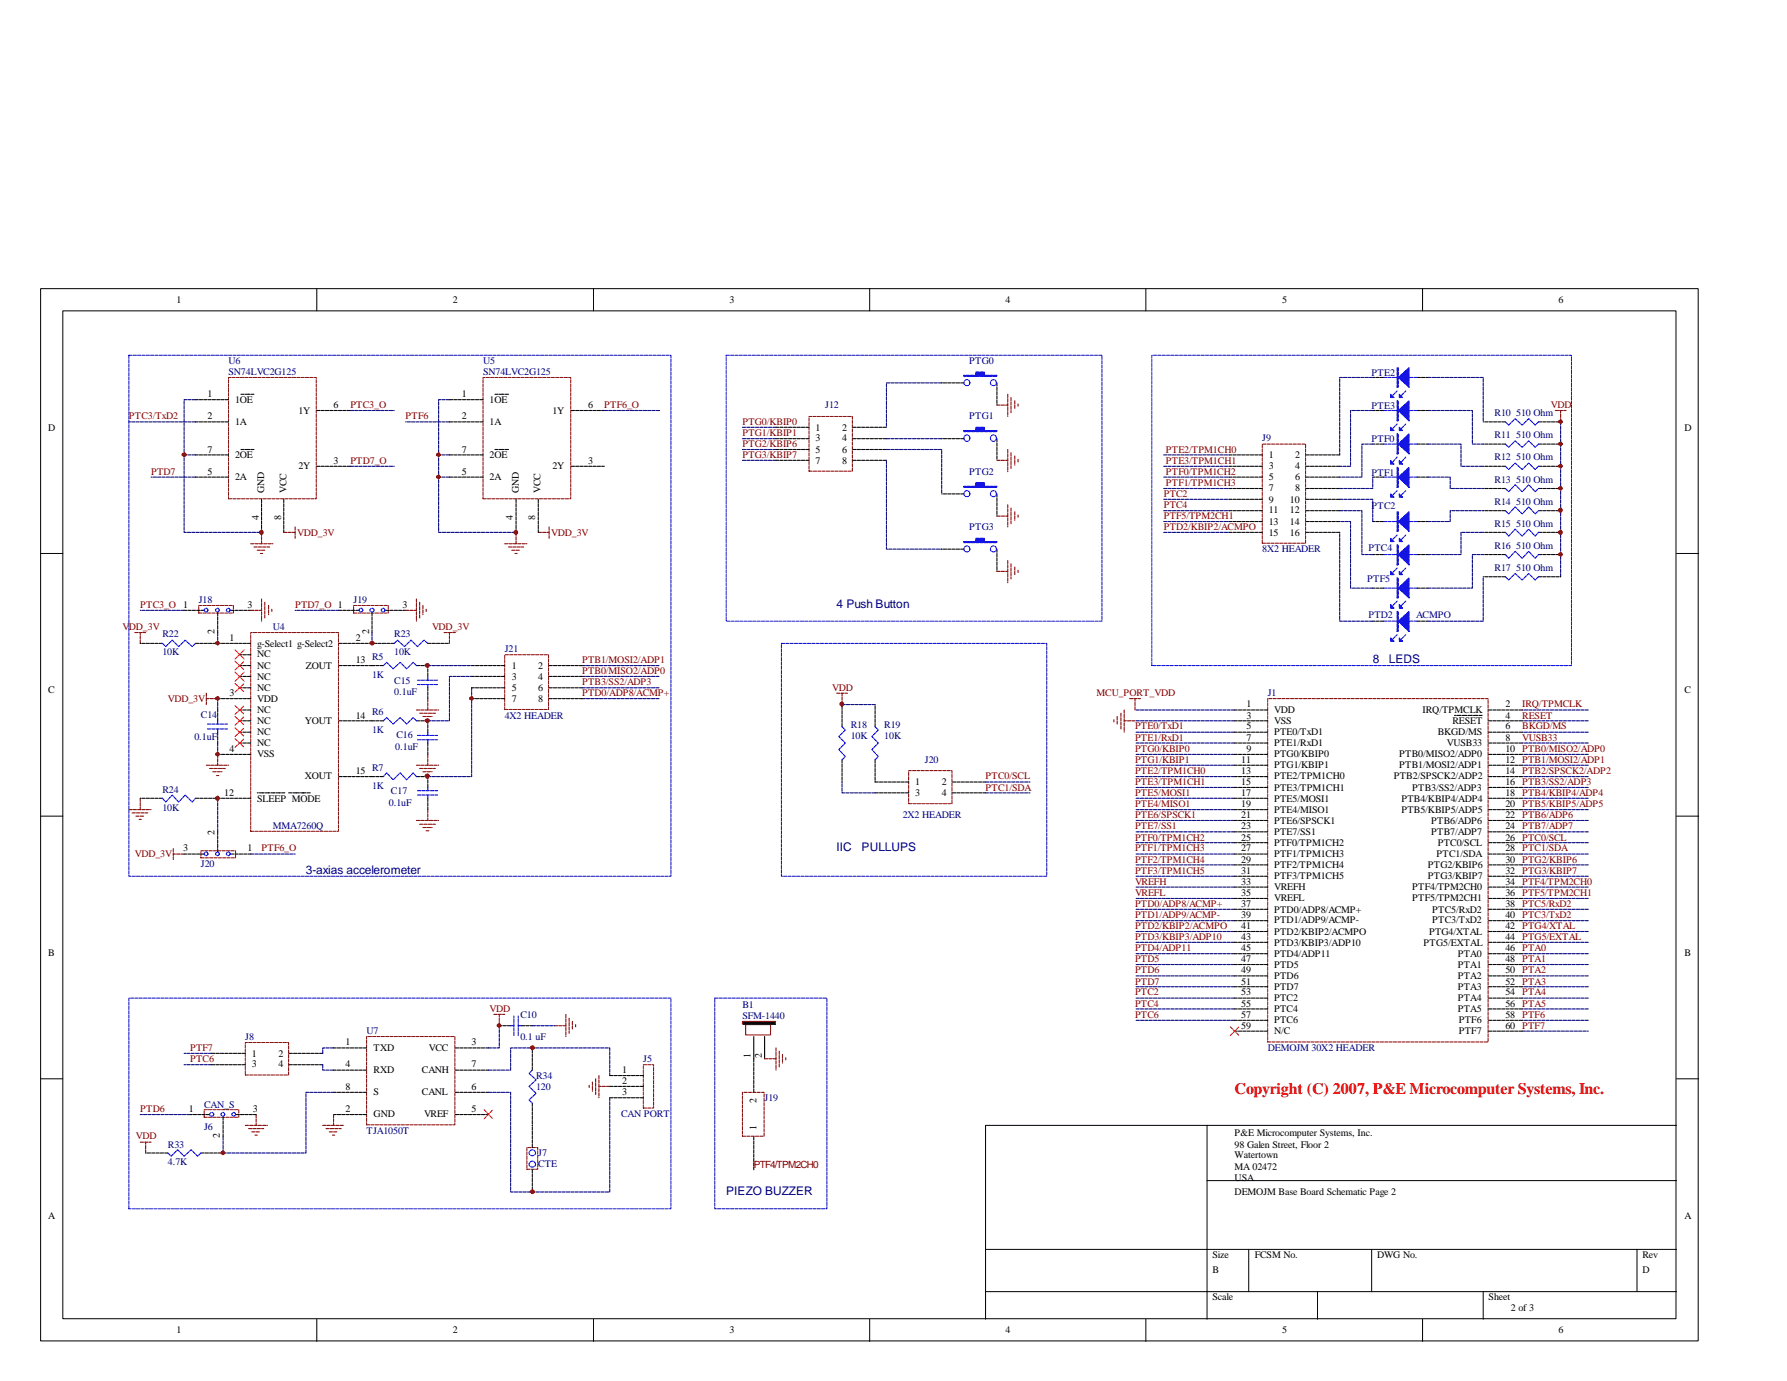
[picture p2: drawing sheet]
<svg xmlns="http://www.w3.org/2000/svg" width="279mm" height="216mm" viewBox="0 0 279 216" stroke-linecap="round" stroke-linejoin="round" font-family="sans-serif">
<g fill="none" stroke="#000" stroke-width=".16">
<path d="M6.3 45.1h259.2v164.5h-259.2zM9.8 48.6h252.2v157.6h-252.2zM49.5 45.1v3.5M92.8 45.1v3.5M136 45.1v3.5M179.2 45.1v3.5M222.4 45.1v3.5M6.3 86.5h3.5M262.1 86.5h3.5M6.3 127.6h3.5M262.1 127.6h3.5M6.3 168.7h3.5"/>
<path d="M188.7 175.9v30.3M262.1 168.7h3.5M262.1 175.9h-108v30.3M154.1 195.3h108M188.7 184.6h73.4M195.2 195.3v6.6M214.5 195.3v6.6M255.9 195.3v6.6M49.5 206.2v3.5M92.8 206.2v3.5M136 206.2v3.5M154.1 201.9h108"/>
<path d="M179.2 206.2v3.5M206 201.9v4.3M222.4 206.2v3.5M231.9 201.9v4.3"/>
</g>
<path d="M116.7 160.3h3.8v1.5h-3.8z" fill="#fff"/>
<path d="M116.1 159.7h5.1v.4h-5.1zM116.6 160.2h3.9v1.6h-3.9z" fill="none" stroke="#800000" stroke-width=".16"/>
<path d="M116.2 159.9h5" fill="none" stroke="#000" stroke-width=".34"/>
<path d="M117.9 162.1v3.4M119.5 162.1v3.4" fill="none" stroke="#000" stroke-width=".17"/>
<path d="M122.2 100.6h41.5v36.4h-41.5v-36.4M111.8 156h17.5v33h-17.5v-33" fill="none" stroke="#0000bf" stroke-width=".16" stroke-dasharray=".5 .2"/>
<g fill="none" stroke="#800000" stroke-width=".17" stroke-dasharray=".5 .2">
<path d="M243.2 64.2h1.7M244 66v-1.8M130.8 108.4h1.7M131.7 110.2v-1.8M174.2 112.5v.4M174.7 112v1.4M175.3 111.5v2.5M175.8 111v3.5M176.6 109.2h1.7M177.5 111v-1.8M177.5 112.7h-1.7M119.5 165.5h1.8"/>
<path d="M121.3 163.8v3.5M121.8 164.3v2.5M122.3 164.8v1.4M122.9 165.4v.3"/>
</g>
<path d="M197.4 69.4h6.7v15.5h-6.7zM198.2 109.2h34.5v53.7h-34.5zM142.1 120.5h6.7v5.1h-6.7zM116.1 170.8h3.4v6.8h-3.4z" fill="none" stroke="#800000" stroke-width=".16" stroke-dasharray=".5 .2"/>
<g fill="none" stroke="#000" stroke-width=".17" stroke-dasharray=".5 .2">
<path d="M216.3 59h-1.7M221.6 59h1.7M197.4 72.9h-5.2M197.4 71.1h-5.2M197.4 76.4h-5.2M197.4 74.6h-5.2M197.4 79.8h-5.2M197.4 78.1h-5.2M204.2 71.1h5.3M204.2 72.9h5.3M204.2 74.6h5.3M204.2 76.4h5.3"/>
<path d="M204.2 78.1h5.3M204.2 79.8h5.3M216.3 64.2h-1.7M216.3 69.4h-1.7M216.3 74.6h-1.7M221.6 64.2h1.7M221.6 69.4h1.7M221.6 74.6h1.7M235.4 66h-3.5M235.4 69.4h-3.5M235.4 72.9h-3.5M235.4 76.4h-3.5"/>
<path d="M235.4 79.8h-3.5M240.5 66h3.5M240.5 69.4h3.5M240.5 72.9h3.5M240.5 76.4h3.5M240.5 79.8h3.5M197.4 83.2h-5.2M197.4 81.5h-5.2M204.2 81.5h5.3M204.2 83.2h5.3M216.3 81.5h-1.7M216.3 86.7h-1.7"/>
<path d="M216.3 91.9h-1.7M216.3 97.1h-1.7M221.6 81.5h1.7M221.6 86.7h1.7M221.6 91.9h1.7M221.6 97.1h1.7M235.4 83.2h-3.5M235.4 86.7h-3.5M235.4 90.2h-3.5M240.5 83.2h3.5M240.5 86.7h3.5M240.5 90.2h3.5"/>
<path d="M131.7 113.6v-3.4M131.7 118.8v3.5M136.8 113.6v-3.4M136.8 118.8v3.5M198.2 111h-5.2M198.2 112.7h-5.2M198.2 114.5h-5.2M198.2 116.2h-5.2M198.2 117.9h-5.2M198.2 119.6h-5.2M228.3 111.8h-.9M229.1 111.8h-.8"/>
<path d="M230 111.8h-.9M230.9 111.8h-.9M231.7 111.8h-.8M232.7 111h5.3M232.7 112.7h5.3M232.7 114.5h5.3M232.7 116.2h5.3M232.7 117.9h5.3M232.7 119.6h5.3M142.1 124h-5.3M142.1 122.3h-5.3M148.9 122.3h5.2"/>
<path d="M148.9 124h5.2M198.2 121.4h-5.2M198.2 123.1h-5.2M198.2 124.8h-5.2M198.2 126.6h-5.2M198.2 128.3h-5.2M198.2 130h-5.2M198.2 131.7h-5.2M198.2 133.5h-5.2M198.2 135.2h-5.2M198.2 137h-5.2M198.2 138.7h-5.2"/>
<path d="M232.7 121.4h5.3M232.7 123.1h5.3M232.7 124.8h5.3M232.7 126.6h5.3M232.7 128.3h5.3M232.7 130h5.3M232.7 131.7h5.3M232.7 133.5h5.3M232.7 135.2h5.3M232.7 137h5.3M232.7 138.7h5.3M198.2 140.5h-5.2"/>
<path d="M198.2 142.2h-5.2M198.2 143.9h-5.2M198.2 145.6h-5.2M198.2 147.3h-5.2M198.2 149.1h-5.2M198.2 150.8h-5.2M198.2 152.6h-5.2M198.2 154.3h-5.2M198.2 156h-5.2M198.2 157.7h-5.2M198.2 159.5h-5.2M232.7 140.5h5.3"/>
<path d="M232.7 142.2h5.3M232.7 143.9h5.3M232.7 145.6h5.3M232.7 147.3h5.3M232.7 149.1h5.3M232.7 150.8h5.3M232.7 152.6h5.3M232.7 154.3h5.3M232.7 156h5.3M232.7 157.7h5.3M232.7 159.5h5.3M117.9 170.8v-5.3"/>
<path d="M117.9 177.7v5.2M198.2 161.2h-5.2M232.7 161.2h5.3"/>
</g>
<g fill="none" stroke="#00f" stroke-width=".17" stroke-dasharray=".5 .2">
<path d="M221.6 59h-5.3M217.8 61.8l.6-.7M217.8 67l.6-.7M217.8 72.2l.6-.7M217.8 77.4l.6-.7M219.1 61.8l.7-.7M219.1 67l.7-.7M219.1 72.2l.7-.7M219.1 77.4l.7-.7M221.6 64.2h-5.3M221.6 69.4h-5.3M221.6 74.6h-5.3"/>
<path d="M235.4 66l.5 .5 1-1.1 1.1 1.1 1-1.1 1 1.1 .5-.5M235.4 69.4l.5 .5 1-1 1.1 1 1-1 1 1 .5-.5M235.4 72.9l.5 .5 1-1 1.1 1 1-1 1 1 .5-.5M235.4 76.4l.5 .5 1-1.1 1.1 1.1 1-1.1 1 1.1 .5-.5M235.4 79.8l.5 .5 1-1.1 1.1 1.1 1-1.1 1 1.1 .5-.5M217.8 84.3l.6-.6M217.8 89.5l.6-.7M217.8 94.7l.6-.7M217.8 99.9l.6-.7M219.1 84.3l.7-.6M219.1 89.5l.7-.7M219.1 94.7l.7-.7"/>
<path d="M219.1 99.9l.7-.7M221.6 81.5h-5.3M221.6 86.7h-5.3M221.6 91.9h-5.3M221.6 97.1h-5.3M235.4 83.2l.5 .6 1-1.1 1.1 1.1 1-1.1 1 1.1 .5-.6M235.4 86.7l.5 .6 1-1.1 1.1 1.1 1-1.1 1 1.1 .5-.6M235.4 90.2l.5 .5 1-1 1.1 1 1-1 1 1 .5-.5M131.7 118.8l.5-.5-1.1-1.1 1.1-1-1.1-1.1 1.1-1-.5-.5M136.8 118.8l.5-.5-1-1.1 1-1-1-1.1 1-1-.5-.5"/>
</g>
<g fill="none" stroke="#000080" stroke-width=".17" stroke-dasharray=".5 .2">
<path d="M214.6 59h-5.1v12.1M223.3 59h8.6v7M181.9 71.1h10.3M181.9 72.9h10.3M181.9 74.6h10.3M181.9 76.4h10.3M181.9 78.1h10.3M181.9 79.8h10.3M209.5 76.4h5.1v-1.8M214.6 64.2h-3.4v8.7h-1.7M214.6 69.4h-1.7v5.2h-3.4M223.3 64.2h6.9v5.2h1.7"/>
<path d="M223.3 69.4h5.1v3.5h3.5M223.3 74.6h3.4v1.8h5.2M181.9 81.5h10.3M181.9 83.2h10.3M214.6 81.5v-3.4h-5.1M214.6 86.7h-1.7v-6.9h-3.4M214.6 91.9h-3.4v-10.4h-1.7M214.6 97.1h-5.1v-13.9M223.3 81.5h3.4v-1.7h5.2M223.3 86.7h5.1v-3.5h3.5M223.3 91.9h6.9v-5.2h1.7M223.3 97.1h8.6v-6.9"/>
<path d="M244 90.2v-24.2M131.7 110.2h5.1M193 111h-15.5M193 112.7h-15.5M193 114.5h-15.5M193 116.2h-15.5M193 117.9h-15.5M193 119.6h-15.5M248.3 111h-10.3M248.3 112.7h-10.3M248.3 114.5h-10.3M248.3 116.2h-10.3"/>
<path d="M248.3 117.9h-10.3M248.3 119.6h-10.3M136.8 124h-5.1v-1.7M154.1 122.3h6.9M154.1 124h6.9M193 121.4h-15.5M193 123.1h-15.5M193 124.8h-15.5M193 126.6h-15.5M193 128.3h-15.5M193 130h-15.5M193 131.7h-15.5"/>
<path d="M193 133.5h-15.5M193 135.2h-15.5M193 137h-15.5M193 138.7h-15.5M248.3 121.4h-10.3M248.3 123.1h-10.3M248.3 124.8h-10.3M248.3 126.6h-10.3M248.3 128.3h-10.3M248.3 130h-10.3M248.3 131.7h-10.3M248.3 133.5h-10.3"/>
<path d="M248.3 135.2h-10.3M248.3 137h-10.3M248.3 138.7h-10.3M193 140.5h-15.5M193 142.2h-15.5M193 143.9h-15.5M193 145.6h-15.5M193 147.3h-15.5M193 149.1h-15.5M193 150.8h-15.5M193 152.6h-15.5M193 154.3h-15.5"/>
<path d="M193 156h-15.5M193 157.7h-15.5M193 159.5h-15.5M248.3 140.5h-10.3M248.3 142.2h-10.3M248.3 143.9h-10.3M248.3 145.6h-10.3M248.3 147.3h-10.3M248.3 149.1h-10.3M248.3 150.8h-10.3M248.3 152.6h-10.3M248.3 154.3h-10.3"/>
<path d="M248.3 156h-10.3M248.3 157.7h-10.3M248.3 159.5h-10.3M238 161.2h10.3"/>
</g>
<g fill="#00f" stroke="#00f" stroke-width=".17" stroke-dasharray=".5 .2">
<path d="M218.6 59l1.7-1.5v3z" fill-rule="evenodd"/>
<path d="M218.4 57.5h.2v3h-.2z" fill-rule="evenodd"/>
<path d="M217.4 61.6l.5 .5h-.5z" fill-rule="evenodd"/>
<path d="M218.8 61.6l.5 .5h-.5z" fill-rule="evenodd"/>
<path d="M218.6 64.2l1.7-1.5v3.1z" fill-rule="evenodd"/>
<path d="M218.4 62.7h.2v3.1h-.2z" fill-rule="evenodd"/>
<path d="M217.4 66.8l.5 .5h-.5z" fill-rule="evenodd"/>
<path d="M218.8 66.8l.5 .5h-.5z" fill-rule="evenodd"/>
<path d="M218.6 69.4l1.7-1.6v3.2z" fill-rule="evenodd"/>
<path d="M218.4 67.8h.2v3.2h-.2z" fill-rule="evenodd"/>
<path d="M217.4 72l.5 .6h-.5z" fill-rule="evenodd"/>
<path d="M218.8 72l.5 .6h-.5z" fill-rule="evenodd"/>
<path d="M218.6 74.6l1.7-1.5v3.1z" fill-rule="evenodd"/>
<path d="M218.4 73.1h.2v3.1h-.2z" fill-rule="evenodd"/>
<path d="M217.4 77.2l.5 .5h-.5z" fill-rule="evenodd"/>
<path d="M218.8 77.2l.5 .5h-.5z" fill-rule="evenodd"/>
<path d="M218.6 81.5l1.7-1.5v3.1z" fill-rule="evenodd"/>
<path d="M218.4 80h.2v3.1h-.2z" fill-rule="evenodd"/>
<path d="M217.4 84.2l.5 .5h-.5z" fill-rule="evenodd"/>
<path d="M218.8 84.2l.5 .5h-.5z" fill-rule="evenodd"/>
<path d="M218.6 86.7l1.7-1.5v3.1z" fill-rule="evenodd"/>
<path d="M218.4 85.2h.2v3.1h-.2z" fill-rule="evenodd"/>
<path d="M217.4 89.3l.5 .5h-.5z" fill-rule="evenodd"/>
<path d="M218.8 89.3l.5 .5h-.5z" fill-rule="evenodd"/>
<path d="M218.6 91.9l1.7-1.6v3.2z" fill-rule="evenodd"/>
<path d="M218.4 90.3h.2v3.2h-.2z" fill-rule="evenodd"/>
<path d="M217.4 94.5l.5 .6h-.5z" fill-rule="evenodd"/>
<path d="M218.8 94.5l.5 .6h-.5z" fill-rule="evenodd"/>
<path d="M218.6 97.1l1.7-1.5v3.1z" fill-rule="evenodd"/>
<path d="M218.4 95.6h.2v3.1h-.2z" fill-rule="evenodd"/>
<path d="M217.4 99.7l.5 .5h-.5z" fill-rule="evenodd"/>
<path d="M218.8 99.7l.5 .5h-.5z" fill-rule="evenodd"/>
</g>
<path d="M180.1 104.1v-48.6h65.6v48.6h-65.6" fill="none" stroke="#00f" stroke-width=".16" stroke-dasharray=".5 .2"/>
<path d="M192.4 161.9l1.3-1.4M192.4 160.5l1.3 1.4" fill="none" stroke="#f00" stroke-width=".16" stroke-dasharray=".5 .2"/>
<path d="M39.3 99h13.6v31h-13.6z" fill="#fff"/>
<path d="M31.1 94.7h5.4v1.1h-5.4zM39.2 98.9h13.7v31.1h-13.7zM55.3 94.7h5.4v1.1h-5.4zM78.9 102.4h6.9v8.5h-6.9zM31.4 133h5.4v1.1h-5.4z" fill="none" stroke="#800000" stroke-width=".16" stroke-dasharray=".5 .2"/>
<g fill="none" stroke="#000" stroke-width=".17" stroke-dasharray=".5 .2">
<path d="M31.9 95.4h-3.1M34 95.8v3.1M36.1 95.4h3.1M56.1 95.4h-3.1M58.2 95.8v3.1M60.3 95.4h3.1M25.4 100.6h-3.5M30.6 100.6h3.4M34 112.7v-1.7M34 114.5v1.7M39.2 100.6h-5.2M39.2 109.2h-5.2"/>
<path d="M39.2 117.9h-5.2M39.2 104.1h-1.8M39.2 105.7h-1.8M39.2 107.5h-1.8M39.2 111h-1.8M39.2 112.7h-1.8M39.2 114.5h-1.8M39.2 102.4h-1.8M39.2 116.2h-1.8M53 100.6h5.2M53 104.1h5.2M53 112.7h5.2"/>
<path d="M59.9 104.1h-1.7M59.9 112.7h-1.7M61.6 100.6h-3.4M65.1 104.1h1.8M65.1 112.7h1.8M66.9 107.5v1.7M66.9 105.7v-1.6M66.9 114.5v-1.8M66.9 116.2v1.7M66.9 100.6h3.4M78.9 105.7h-5.2M78.9 104.1h-5.2"/>
<path d="M78.9 109.2h-5.2M78.9 107.5h-5.2M85.9 104.1h5.1M85.9 105.7h5.1M85.9 107.5h5.1M85.9 109.2h5.1M25.4 124.8h-3.5M30.6 124.8h3.4M31.9 133.5h-3.1M34 133.2v-3.2M36.1 133.5h3.1M39.2 124.8h-5.2"/>
<path d="M41.1 124h-.9M42 124h-.9M42.8 124h-.8M43.7 124h-.9M44.5 124h-.8M46.3 124h-1.3M47.5 124h-1.2M48.5 124h-1.2M53 121.4h5.2M59.9 121.4h-1.7M65.1 121.4h1.8M66.9 123.1v-1.7"/>
<path d="M66.9 124.8v1.8"/>
</g>
<path d="M20.2 55.5h84.7v81.5h-84.7v-81.5" fill="none" stroke="#0000bf" stroke-width=".16" stroke-dasharray=".5 .2"/>
<g fill="none" stroke="#00f" stroke-width=".17" stroke-dasharray=".5 .2">
<path d="M25.4 100.6l.5 .5 1-1 1 1 1.1-1 1.1 1 .5-.5M32.4 114h3.2M32.4 113.2h3.2M34 114v.5M34 112.7v.5M65.1 104.1l-.5-.6-1 1.1-1-1.1-1.1 1.1-1-1.1-.6 .6M65.1 112.7l-.5-.5-1 1-1-1-1.1 1-1-1-.6 .5M65.3 115.7h3.1M65.3 115h3.1M66.9 106.3v-.6M66.9 107.5v-.5M66.9 115.7v.5"/>
<path d="M66.9 114.5v.5M66.9 100.6l-.6-.5-1 1-1-1-1.1 1-1.1-1-.5 .5M68.4 106.3h-3.1M68.4 107h-3.1M25.4 124.8l.5 .6 1-1.1 1 1.1 1.1-1.1 1.1 1.1 .5-.6M65.1 121.4l-.5-.6-1 1.1-1-1.1-1.1 1.1-1-1.1-.6 .6M65.3 124.3h3.1M65.3 123.6h3.1M66.9 124.3v.5M66.9 123.1v.5"/>
<circle cx="32.2" cy="95.4" r=".29"/>
<circle cx="34" cy="95.4" r=".29"/>
<circle cx="35.7" cy="95.4" r=".29"/>
<circle cx="56.4" cy="95.4" r=".29"/>
<circle cx="58.2" cy="95.4" r=".31"/>
<circle cx="59.9" cy="95.4" r=".29"/>
<circle cx="32.2" cy="133.5" r=".29"/>
<circle cx="34" cy="133.5" r=".29"/>
<circle cx="35.7" cy="133.5" r=".29"/>
</g>
<g fill="none" stroke="#800000" stroke-width=".17" stroke-dasharray=".5 .2">
<path d="M21.1 98.9h1.7M39.2 95.4h1.7M39.2 85h3.5M39.7 85.5h2.5M40.2 86h1.4M40.7 86.5h.4M40.9 93.6v3.5M40.9 83.2v1.8M41.4 94.1v2.5M42 94.7v1.4M42.5 95.2v.4M44.4 83.2h1.7"/>
<path d="M46.1 82.4v1.8M63.4 95.4h1.7M65.1 93.6v3.5M65.6 94.1v2.5M66.1 94.7v1.4M66.6 95.2v.4M69.4 98.9h1.8M21.9 100.6v-1.7M32.3 119.6h3.4M32.3 108.4v1.8M34 117.9v1.7M34 109.2h-1.7"/>
<path d="M65.1 119.6h3.5M65.1 111h3.5M65.6 111.5h2.5M66.1 112h1.5M66.6 112.5h.5M66.9 117.9v1.7M66.9 109.2v1.8M70.3 100.6v-1.7M20.2 126.6h3.4M20.7 127.1h2.4M21.3 127.6h1.3M21.8 128.1h.3"/>
<path d="M21.9 124.8v1.8M27.1 132.7v1.7M28.8 133.5h-1.7M32.8 120.1h2.4M33.3 120.6h1.4M33.9 121.2h.3M65.1 128.3h3.5M65.6 128.9h2.5M65.6 120.1h2.5M66.1 129.4h1.5M66.1 120.6h1.5M66.6 129.9h.5"/>
<path d="M66.6 121.2h.5M66.9 126.6v1.7"/>
</g>
<g fill="none" stroke="#000080" stroke-width=".17" stroke-dasharray=".5 .2">
<path d="M28.8 95.4h-6.9M34 98.9v1.7M53 95.4h-6.9M58.2 98.9v1.7M34 111v-1.8M34 116.2v1.7M66.9 104.1h6.8M66.9 112.7h3.4v-7h3.4M91 107.5h12.1M91 109.2h12.1M91 104.1h12.1M91 105.7h12.1"/>
<path d="M34 124.8v5.2M39.2 133.5h6.9M66.9 121.4h6.8v-13.9"/>
</g>
<g fill="none" stroke="#f00" stroke-width=".16" stroke-dasharray=".5 .2">
<path d="M36.7 103l1.5-1.4M36.7 101.6l1.5 1.4M36.7 104.7l1.5-1.3M36.7 103.4l1.5 1.3M36.7 106.5l1.5-1.4M36.7 105.1l1.5 1.4M36.7 108.2l1.5-1.4M36.7 106.8l1.5 1.4M36.7 111.7l1.5-1.4M36.7 110.3l1.5 1.4M36.7 113.4l1.5-1.4M36.7 112l1.5 1.4"/>
<path d="M36.7 115.1l1.5-1.3M36.7 113.8l1.5 1.3M36.7 116.8l1.5-1.3M36.7 115.5l1.5 1.3"/>
</g>
<path d="M35.8 59.1h13.6v18.9h-13.6z" fill="#fff"/>
<path d="M35.7 59h13.7v19h-13.7z" fill="none" stroke="#800000" stroke-width=".16" stroke-dasharray=".5 .2"/>
<path d="M35.7 62.5h-5.1M35.7 66h-5.1M35.7 71.1h-5.1M35.7 74.6h-5.1M38.9 61.6h-1.2M38.9 70.3h-1.2M39.7 61.6h-.8M39.7 70.3h-.8M40.9 78.1v5.1M44.4 78.1v5.1M49.5 64.2h5.3M49.5 72.9h5.3" fill="none" stroke="#000" stroke-width=".17" stroke-dasharray=".5 .2"/>
<path d="M78.9 85h3.5M79.5 85.5h2.4M80 86h1.4M80.5 86.5h.4M80.7 83.2v1.8M84.2 83.2h1.7M85.9 82.4v1.8" fill="none" stroke="#800000" stroke-width=".17" stroke-dasharray=".5 .2"/>
<path d="M75.6 59.1h13.6v18.9h-13.6z" fill="#fff"/>
<path d="M75.5 59h13.7v19h-13.7z" fill="none" stroke="#800000" stroke-width=".16" stroke-dasharray=".5 .2"/>
<path d="M75.5 62.5h-5.2M75.5 66h-5.2M75.5 71.1h-5.2M75.5 74.6h-5.2M78.6 61.6h-1.2M78.6 70.3h-1.2M79.5 61.6h-.9M79.5 70.3h-.9M80.7 78.1v5.1M84.2 78.1v5.1M89.3 64.2h5.2M89.3 72.9h5.2" fill="none" stroke="#000" stroke-width=".17" stroke-dasharray=".5 .2"/>
<path d="M30.6 62.5h-1.8v20.7h12.1M30.6 71.1h-1.8M30.6 74.6h-7M30.6 66h-10.4M54.8 64.2h6.8M54.8 72.9h6.8M70.3 62.5h-1.7v20.7h12.1M70.3 71.1h-1.7M70.3 66h-6.9M70.3 74.6h-1.7" fill="none" stroke="#000080" stroke-width=".17" stroke-dasharray=".5 .2"/>
<path d="M57.4 162.1h13.7v13.8h-13.7z" fill="#fff"/>
<path d="M126.5 65.1h6.8v8.6h-6.8zM31.9 173.5h5.4v1.2h-5.4zM38.4 163h6.7v5.1h-6.7zM57.3 162.1h13.8v13.8h-13.8zM82.4 179.4h1.7v3.4h-1.7zM100.6 166.5h1.6v6.7h-1.6z" fill="none" stroke="#800000" stroke-width=".16" stroke-dasharray=".5 .2"/>
<g fill="none" stroke="#000" stroke-width=".17" stroke-dasharray=".5 .2">
<path d="M150.7 59.9h-3.5M155.9 59.9v3.4M126.5 68.6h-5.2M126.5 66.8h-5.2M126.5 72h-5.2M126.5 70.3h-5.2M133.3 66.8h5.3M133.3 68.6h5.3M133.3 70.3h5.3M133.3 72h5.3M150.7 68.6h-3.5M150.7 77.2h-3.5"/>
<path d="M155.9 68.6v3.4M155.9 77.2v3.5M150.7 85.9h-3.5M155.9 85.9v3.4M32.8 174.2h-3.1M34.9 174.6v3.1M36.9 174.2h3.1M38.4 166.5h-5.3M38.4 164.7h-5.3M45.2 164.7h5.3M45.2 166.5h5.3M57.3 167.3h-5.1"/>
<path d="M57.3 170.8h-5.1M57.3 174.2h-5.1M57.3 163.8h-5.1M71.2 163.8h5.2M71.2 174.2h5.2M71.2 170.8h5.2M71.2 167.3h5.2M79.8 160.4h-1.7M81.5 160.4h1.7M83.2 172.5v3.4M83.2 167.3v-3.5M83.2 179.4v-3.5"/>
<path d="M100.6 169.8h-5.3M100.6 168.1h-5.3M100.6 171.6h-5.3M26.2 180.3h-3.4M31.4 180.3h3.5M83.2 182.9v3.5"/>
</g>
<g fill="none" stroke="#800000" stroke-width=".17" stroke-dasharray=".5 .2">
<path d="M155.9 63.3h1.7M155.9 72h1.7M157.6 61.6v3.5M157.6 70.3v3.4M157.6 78.9v3.5M158.1 62.1v2.4M158.1 70.8v2.4M158.1 79.4v2.5M158.7 62.7v1.3M158.7 71.3v1.4M159.2 63.2v.3M159.2 71.8v.4"/>
<path d="M155.9 80.7h1.7M155.9 89.3h1.7M157.6 87.6v3.5M158.1 88.1v2.4M158.7 80v1.4M158.7 88.6v1.4M159.2 80.5v.4M159.2 89.2v.3M77.2 158.6h1.7M88.5 158.6v3.5M89 159.2v2.3M89.5 159.7v1.3"/>
<path d="M21.9 178.6h1.7M38.4 175.9h3.4M38.9 176.4h2.3M39.4 177h1.3M39.9 177.5h.3M40 174.2v1.7M50.5 175.9h3.3M51 176.4h2.3M51.5 177h1.3M52 177.5h.3M52.2 174.2v1.7M78.1 160.4v-1.8"/>
<path d="M86.7 160.4h1.8M90 160.2v.3M92.1 169.7v.3M92.6 169.2v1.4M93.1 168.7v2.4M93.6 168.1v3.5M95.3 169.8h-1.7M22.8 180.3v-1.7"/>
</g>
<g fill="none" stroke="#00f" stroke-width=".17" stroke-dasharray=".5 .2">
<path d="M79.8 160.4h.5M80.3 161.9v-3.1M81 160.4h.5M81 161.9v-3.1M83.2 167.3l-.5 .5 1.1 1-1.1 1 1.1 1.1-1.1 1.1 .5 .5M26.2 180.3l.6 .5 1-1.1 1 1.1 1.1-1.1 1 1.1 .5-.5"/>
<circle cx="151.2" cy="59.8" r=".47"/>
<circle cx="155.3" cy="59.8" r=".47"/>
<circle cx="151.2" cy="68.5" r=".49"/>
<circle cx="151.2" cy="77.2" r=".47"/>
<circle cx="155.3" cy="68.5" r=".49"/>
<circle cx="155.3" cy="77.2" r=".47"/>
<circle cx="151.2" cy="85.8" r=".47"/>
<circle cx="155.3" cy="85.8" r=".47"/>
<circle cx="33.1" cy="174.2" r=".31"/>
<circle cx="34.8" cy="174.2" r=".29"/>
<circle cx="36.5" cy="174.2" r=".29"/>
<circle cx="83.3" cy="180.2" r=".48"/>
<circle cx="83.3" cy="182" r=".48"/>
</g>
<g fill="none" stroke="#000080" stroke-width=".17" stroke-dasharray=".5 .2">
<path d="M147.2 59.9h-8.6v6.9M94.5 64.2h8.6M121.3 66.8h-5.2M121.3 68.6h-5.2M121.3 70.3h-5.2M121.3 72h-5.2M138.6 68.6h8.6M138.6 70.3h8.6v6.9M138.6 72v13.9h8.6M29.7 174.2h-7.8M33.1 166.5h-4.3M33.1 164.7h-4.3"/>
<path d="M34.9 177.7v2.6M50.5 166.5v.8h1.7M52.2 163.8h-1.7v.9M76.4 163.8h1.7v-3.4M76.4 170.8h3.4v15.6h15.5v-14.8M76.4 167.3h3.4v-3.5h15.5v4.3M83.2 160.4h3.5M34.9 180.3h12.9v-9.5h4.4"/>
</g>
<path d="M75.7 174.9l1.3-1.4M75.7 173.5l1.3 1.4" fill="none" stroke="#f00" stroke-width=".16" stroke-dasharray=".5 .2"/>
<path d="M113.5 55.5h58.8v41.6h-58.8v-41.6M20.2 189v-33h84.7v33h-84.7" fill="none" stroke="#00f" stroke-width=".16" stroke-dasharray=".5 .2"/>
<g fill="#800000" stroke="#800000" stroke-width=".16" stroke-dasharray=".5 .2">
<circle cx="34.8" cy="180.2" r=".29"/>
<circle cx="83.3" cy="163.8" r=".31"/>
<circle cx="78" cy="160.3" r=".29"/>
<circle cx="83.3" cy="186.3" r=".31"/>
<circle cx="34" cy="100.5" r=".29"/>
<circle cx="58.2" cy="100.5" r=".31"/>
<circle cx="34" cy="109.2" r=".29"/>
<circle cx="34" cy="117.9" r=".29"/>
<circle cx="34" cy="124.8" r=".31"/>
<circle cx="66.8" cy="104" r=".31"/>
<circle cx="66.8" cy="112.7" r=".31"/>
<circle cx="66.8" cy="121.3" r=".33"/>
<circle cx="73.7" cy="109.2" r=".29"/>
<circle cx="40.8" cy="83.2" r=".31"/>
<circle cx="80.6" cy="83.2" r=".31"/>
<circle cx="28.8" cy="71.1" r=".31"/>
<circle cx="68.5" cy="74.5" r=".29"/>
<circle cx="68.5" cy="71.1" r=".29"/>
<circle cx="244" cy="65.9" r=".29"/>
<circle cx="244" cy="69.4" r=".29"/>
<circle cx="244" cy="72.9" r=".29"/>
<circle cx="244" cy="76.3" r=".29"/>
<circle cx="244" cy="79.8" r=".31"/>
<circle cx="244" cy="83.2" r=".31"/>
<circle cx="244" cy="86.7" r=".29"/>
<circle cx="131.6" cy="110.1" r=".31"/>
</g>
<g fill="#00f" stroke="#00f" stroke-width=".17" stroke-dasharray=".5 .2">
<path d="M150.7 67.3h1.9v-.5h1.3v.5h2v.2h-5.2z" fill-rule="evenodd"/>
<path d="M150.7 76h1.9v-.6h1.3v.6h2v.2h-5.2z" fill-rule="evenodd"/>
<path d="M150.7 84.7h1.9v-.5h1.3v.5h2v.1h-5.2z" fill-rule="evenodd"/>
<path d="M150.7 58.7h1.9v-.5h1.3v.5h2v.1h-5.2z" fill-rule="evenodd"/>
</g>
<text font-size="2.5" fill="#f00" x="193" y="171">Copyright (C) 2007, P&amp;E Microcomputer Systems, Inc.</text>
<g font-size="1.9" fill="#000080">
<text x="130.8" y="95">4 Push Button</text>
<text x="214.6" y="103.6">8</text>
<text x="217.2" y="103.6">LEDS</text>
<text x="47.8" y="136.6">3-axias accelerometer</text>
<text x="130.8" y="133.1">IIC</text>
<text x="134.7" y="133.1">PULLUPS</text>
<text x="113.5" y="186.8">PIEZO BUZZER</text>
</g>
<g font-size="1.6">
<text x="27.6" y="47.4">1</text>
<text x="70.8" y="47.4">2</text>
<text x="114" y="47.4">3</text>
<text x="157.2" y="47.4">4</text>
<text x="200.5" y="47.4">5</text>
<text x="243.7" y="47.4">6</text>
<text x="32.4" y="62.1">1</text>
<text x="32.4" y="65.5">2</text>
<text x="36.7" y="63">1OE</text>
<text x="46.7" y="64.7">1Y</text>
<text x="52.2" y="63.8">6</text>
<text x="72.2" y="62.1">1</text>
<text x="72.2" y="65.5">2</text>
<text x="76.5" y="63">1OE</text>
<text x="86.4" y="64.7">1Y</text>
<text x="91.9" y="63.8">6</text>
<text x="7.5" y="67.3">D</text>
<text x="32.4" y="70.8">7</text>
<text x="36.7" y="66.5">1A</text>
<text x="36.7" y="71.6">2OE</text>
<text x="72.2" y="70.8">7</text>
<text x="76.5" y="66.5">1A</text>
<text x="76.5" y="71.6">2OE</text>
<text x="127.5" y="69">3</text>
<text x="127.5" y="67.3">1</text>
<text x="127.5" y="70.8">5</text>
<text x="131.7" y="67.3">2</text>
<text x="131.7" y="69">4</text>
<text x="131.7" y="70.8">6</text>
<text x="198.4" y="71.6">1</text>
<text x="202.5" y="71.6">2</text>
<text x="263.4" y="67.3">D</text>
<text x="32.4" y="74.3">5</text>
<text x="36.7" y="75.1">2A</text>
<text x="41.3" y="77" transform="rotate(-90 41.3 77)">GND</text>
<text x="44.8" y="77" transform="rotate(-90 44.8 77)">VCC</text>
<text x="46.7" y="73.3">2Y</text>
<text x="52.2" y="72.5">3</text>
<text x="72.2" y="74.3">5</text>
<text x="76.5" y="75.1">2A</text>
<text x="81.1" y="77" transform="rotate(-90 81.1 77)">GND</text>
<text x="84.5" y="77" transform="rotate(-90 84.5 77)">VCC</text>
<text x="86.4" y="73.3">2Y</text>
<text x="91.9" y="72.5">3</text>
<text x="127.5" y="72.5">7</text>
<text x="131.7" y="72.5">8</text>
<text x="198.4" y="73.3">3</text>
<text x="198.4" y="76.8">7</text>
<text x="198.4" y="75.1">5</text>
<text x="202.5" y="73.3">4</text>
<text x="202.5" y="75.1">6</text>
<text x="202.5" y="76.8">8</text>
<text x="40.5" y="81.4" transform="rotate(-90 40.5 81.4)">4</text>
<text x="43.9" y="81.4" transform="rotate(-90 43.9 81.4)">8</text>
<text x="80.2" y="81.4" transform="rotate(-90 80.2 81.4)">4</text>
<text x="83.7" y="81.4" transform="rotate(-90 83.7 81.4)">8</text>
<text x="198.4" y="80.3">11</text>
<text x="198.4" y="78.6">9</text>
<text x="198.4" y="83.7">15</text>
<text x="198.4" y="82">13</text>
<text x="201.7" y="78.6">10</text>
<text x="201.7" y="80.3">12</text>
<text x="201.7" y="82">14</text>
<text x="201.7" y="83.7">16</text>
<text x="28.6" y="95">1</text>
<text x="38.7" y="95">3</text>
<text x="62.9" y="95">3</text>
<text x="33.5" y="99.1" transform="rotate(-90 33.5 99.1)">2</text>
<text x="35.9" y="100.2">1</text>
<text x="40.2" y="101.1">g-Select1 g-Select2</text>
<text x="55.6" y="100.2">2</text>
<text x="57.7" y="99.1" transform="rotate(-90 57.7 99.1)">2</text>
<text x="40.2" y="104.6">NC</text>
<text x="40.2" y="106.3">NC</text>
<text x="40.2" y="102.8">NC</text>
<text x="47.8" y="104.6">ZOUT</text>
<text x="55.6" y="103.7">13</text>
<text x="80" y="106.3">3</text>
<text x="80" y="104.6">1</text>
<text x="84.2" y="104.6">2</text>
<text x="84.2" y="106.3">4</text>
<text x="7.5" y="108.4">C</text>
<text x="35.9" y="108.9">3</text>
<text x="40.2" y="109.7">VDD</text>
<text x="40.2" y="108">NC</text>
<text x="40.2" y="111.5">NC</text>
<text x="40.2" y="113.2">NC</text>
<text x="47.7" y="113.2">YOUT</text>
<text x="55.6" y="112.4">14</text>
<text x="80" y="109.7">7</text>
<text x="80" y="108">5</text>
<text x="84.2" y="108">6</text>
<text x="84.2" y="109.7">8</text>
<text x="194.9" y="110.6">1</text>
<text x="194.9" y="112.4">3</text>
<text x="199.2" y="111.5">VDD</text>
<text x="199.2" y="113.2">VSS</text>
<text x="222.4" y="111.5">IRQ/TPMCLK</text>
<text x="227.1" y="113.2">RESET</text>
<text x="235.4" y="110.6">2</text>
<text x="235.4" y="112.4">4</text>
<text x="263.4" y="108.4">C</text>
<text x="35.9" y="117.5">4</text>
<text x="40.2" y="118.4">VSS</text>
<text x="40.2" y="115">NC</text>
<text x="40.2" y="116.7">NC</text>
<text x="194.1" y="119.3">11</text>
<text x="194.9" y="114">5</text>
<text x="194.9" y="115.8">7</text>
<text x="194.9" y="117.5">9</text>
<text x="199.2" y="115">PTE0/TxD1</text>
<text x="199.2" y="116.7">PTE1/RxD1</text>
<text x="199.2" y="118.4">PTG0/KBIP0</text>
<text x="218.8" y="118.4">PTB0/MISO2/ADP0</text>
<text x="224.8" y="115">BKGD/MS</text>
<text x="226.2" y="116.7">VUSB33</text>
<text x="235.4" y="117.5">10</text>
<text x="235.4" y="119.3">12</text>
<text x="235.4" y="114">6</text>
<text x="235.4" y="115.8">8</text>
<text x="35.1" y="124.5">12</text>
<text x="40.2" y="125.3">SLEEP MODE</text>
<text x="47.7" y="121.8">XOUT</text>
<text x="55.6" y="121">15</text>
<text x="143.1" y="124.5">3</text>
<text x="143.1" y="122.8">1</text>
<text x="147.2" y="122.8">2</text>
<text x="147.2" y="124.5">4</text>
<text x="194.1" y="121">13</text>
<text x="194.1" y="122.8">15</text>
<text x="194.1" y="124.5">17</text>
<text x="199.2" y="120.1">PTG1/KBIP1</text>
<text x="199.2" y="121.8">PTE2/TPM1CH0</text>
<text x="199.2" y="123.6">PTE3/TPM1CH1</text>
<text x="199.2" y="125.3">PTE5/MOSI1</text>
<text x="217.9" y="121.8">PTB2/SPSCK2/ADP2</text>
<text x="218.8" y="120.1">PTB1/MOSI2/ADP1</text>
<text x="219.1" y="125.3">PTB4/KBIP4/ADP4</text>
<text x="220.8" y="123.6">PTB3/SS2/ADP3</text>
<text x="235.4" y="122.8">16</text>
<text x="235.4" y="121">14</text>
<text x="235.4" y="124.5">18</text>
<text x="33.5" y="130.6" transform="rotate(-90 33.5 130.6)">2</text>
<text x="194.1" y="126.2">19</text>
<text x="194.1" y="127.9">21</text>
<text x="194.1" y="129.6">23</text>
<text x="194.1" y="131.4">25</text>
<text x="199.2" y="127.1">PTE4/MISO1</text>
<text x="199.2" y="128.8">PTE6/SPSCK1</text>
<text x="199.2" y="130.6">PTE7/SS1</text>
<text x="219.1" y="127.1">PTB5/KBIP5/ADP5</text>
<text x="223.8" y="128.8">PTB6/ADP6</text>
<text x="223.8" y="130.6">PTB7/ADP7</text>
<text x="235.4" y="126.2">20</text>
<text x="235.4" y="127.9">22</text>
<text x="235.4" y="129.6">24</text>
<text x="235.4" y="131.4">26</text>
<text x="28.6" y="133.1">3</text>
<text x="38.7" y="133.1">1</text>
<text x="194.1" y="133.1">27</text>
<text x="194.1" y="134.9">29</text>
<text x="194.1" y="136.6">31</text>
<text x="199.2" y="132.2">PTF0/TPM1CH2</text>
<text x="199.2" y="134">PTF1/TPM1CH3</text>
<text x="199.2" y="135.7">PTF2/TPM1CH4</text>
<text x="199.2" y="137.4">PTF3/TPM1CH5</text>
<text x="223.3" y="135.7">PTG2/KBIP6</text>
<text x="223.3" y="137.4">PTG3/KBIP7</text>
<text x="224.6" y="134">PTC1/SDA</text>
<text x="224.8" y="132.2">PTC0/SCL</text>
<text x="235.4" y="133.1">28</text>
<text x="235.4" y="134.9">30</text>
<text x="235.4" y="136.6">32</text>
<text x="194.1" y="138.3">33</text>
<text x="194.1" y="140">35</text>
<text x="194.1" y="141.8">37</text>
<text x="194.1" y="143.5">39</text>
<text x="199.2" y="139.2">VREFH</text>
<text x="199.2" y="140.9">VREFL</text>
<text x="199.2" y="142.7">PTD0/ADP8/ACMP+</text>
<text x="220.8" y="139.2">PTF4/TPM2CH0</text>
<text x="220.8" y="140.9">PTF5/TPM2CH1</text>
<text x="223.9" y="142.7">PTC5/RxD2</text>
<text x="235.4" y="138.3">34</text>
<text x="235.4" y="140">36</text>
<text x="235.4" y="141.8">38</text>
<text x="235.4" y="143.5">40</text>
<text x="7.5" y="149.4">B</text>
<text x="194.1" y="145.3">41</text>
<text x="194.1" y="147">43</text>
<text x="194.1" y="148.7">45</text>
<text x="199.2" y="144.4">PTD1/ADP9/ACMP-</text>
<text x="199.2" y="146.1">PTD2/KBIP2/ACMPO</text>
<text x="199.2" y="147.8">PTD3/KBIP3/ADP10</text>
<text x="199.2" y="149.6">PTD4/ADP11</text>
<text x="222.6" y="147.8">PTG5/EXTAL</text>
<text x="223.4" y="146.1">PTG4/XTAL</text>
<text x="223.9" y="144.4">PTC3/TxD2</text>
<text x="227.9" y="149.6">PTA0</text>
<text x="235.4" y="145.3">42</text>
<text x="235.4" y="147">44</text>
<text x="235.4" y="148.7">46</text>
<text x="263.4" y="149.4">B</text>
<text x="194.1" y="150.5">47</text>
<text x="194.1" y="152.1">49</text>
<text x="194.1" y="153.9">51</text>
<text x="194.1" y="155.6">53</text>
<text x="199.2" y="151.3">PTD5</text>
<text x="199.2" y="153.1">PTD6</text>
<text x="199.2" y="154.8">PTD7</text>
<text x="227.9" y="151.3">PTA1</text>
<text x="227.9" y="153.1">PTA2</text>
<text x="227.9" y="154.8">PTA3</text>
<text x="235.4" y="150.5">48</text>
<text x="235.4" y="152.1">50</text>
<text x="235.4" y="153.9">52</text>
<text x="235.4" y="155.6">54</text>
<text x="194.1" y="157.4">55</text>
<text x="194.1" y="159.1">57</text>
<text x="194.1" y="160.9">59</text>
<text x="199.2" y="156.5">PTC2</text>
<text x="199.2" y="158.2">PTC4</text>
<text x="199.2" y="159.9">PTC6</text>
<text x="199.2" y="161.7">N/C</text>
<text x="227.9" y="156.5">PTA4</text>
<text x="227.9" y="158.2">PTA5</text>
<text x="228.1" y="159.9">PTF6</text>
<text x="228.1" y="161.7">PTF7</text>
<text x="235.4" y="157.4">56</text>
<text x="235.4" y="159.1">58</text>
<text x="235.4" y="160.9">60</text>
<text x="39.4" y="166.9">3</text>
<text x="39.4" y="165.2">1</text>
<text x="43.5" y="165.2">2</text>
<text x="43.5" y="166.9">4</text>
<text x="54" y="166.9">4</text>
<text x="54" y="163.4">1</text>
<text x="58.4" y="167.8">RXD</text>
<text x="58.4" y="164.3">TXD</text>
<text x="66" y="167.8">CANH</text>
<text x="67.1" y="164.3">VCC</text>
<text x="73.7" y="163.4">3</text>
<text x="73.7" y="166.9">7</text>
<text x="97.3" y="167.8">1</text>
<text x="117.3" y="165.4" transform="rotate(-90 117.3 165.4)">1</text>
<text x="119.1" y="165.4" transform="rotate(-90 119.1 165.4)">2</text>
<text x="29.5" y="173.8">1</text>
<text x="39.5" y="173.8">3</text>
<text x="54" y="170.3">8</text>
<text x="54" y="173.8">2</text>
<text x="58.4" y="171.2">S</text>
<text x="66" y="171.2">CANL</text>
<text x="73.7" y="173.8">5</text>
<text x="73.7" y="170.3">6</text>
<text x="97.3" y="169.5">2</text>
<text x="97.3" y="171.2">3</text>
<text x="118.3" y="172.5" transform="rotate(-90 118.3 172.5)">2</text>
<text x="34.4" y="177.9" transform="rotate(-90 34.4 177.9)">2</text>
<text x="58.4" y="174.7">GND</text>
<text x="66.3" y="174.7">VREF</text>
<text x="118.3" y="176.6" transform="rotate(-90 118.3 176.6)">1</text>
<text x="193" y="177.6">P&amp;E Microcomputer Systems, Inc.</text>
<text x="193" y="179.4">98 Galen Street, Floor 2</text>
<text x="193" y="181.1">Watertown</text>
<text x="193" y="182.9">MA 02472</text>
<text x="193" y="184.6">USA</text>
<text x="7.5" y="190.5">A</text>
<text x="193" y="186.9">DEMOJM Base Board Schematic Page 2</text>
<text x="263.4" y="190.5">A</text>
<text x="189.6" y="196.7">Size</text>
<text x="196.2" y="196.7">FCSM No.</text>
<text x="215.3" y="196.7">DWG No.</text>
<text x="256.8" y="196.7">Rev</text>
<text x="189.6" y="199">B</text>
<text x="189.6" y="203.3">Scale</text>
<text x="232.7" y="203.3">Sheet</text>
<text x="256.8" y="199">D</text>
<text x="27.6" y="208.4">1</text>
<text x="70.8" y="208.4">2</text>
<text x="114" y="208.4">3</text>
<text x="157.2" y="208.4">4</text>
<text x="200.5" y="208.4">5</text>
<text x="236.2" y="205">2 of 3</text>
<text x="243.7" y="208.4">6</text>
</g>
<g font-size="1.6" fill="#000080">
<text x="35.7" y="56.9">U6</text>
<text x="35.7" y="58.7">SN74LVC2G125</text>
<text x="75.5" y="56.9">U5</text>
<text x="75.5" y="58.7">SN74LVC2G125</text>
<text x="151.6" y="56.9">PTG0</text>
<text x="214.5" y="58.8">PTE2</text>
<text x="129" y="63.8">J12</text>
<text x="151.6" y="65.5">PTG1</text>
<text x="214.5" y="64">PTE3</text>
<text x="233.7" y="65">R10</text>
<text x="237.1" y="65">510 Ohm</text>
<text x="197.4" y="69">J9</text>
<text x="214.5" y="69.2">PTF0</text>
<text x="233.7" y="68.5">R11</text>
<text x="233.7" y="72">R12</text>
<text x="237.1" y="68.5">510 Ohm</text>
<text x="237.1" y="72">510 Ohm</text>
<text x="151.6" y="74.3">PTG2</text>
<text x="214.5" y="74.4">PTF1</text>
<text x="233.7" y="75.4">R13</text>
<text x="237.1" y="75.4">510 Ohm</text>
<text x="151.6" y="82.9">PTG3</text>
<text x="214.5" y="79.6">PTC2</text>
<text x="233.7" y="78.9">R14</text>
<text x="233.7" y="82.4">R15</text>
<text x="237.1" y="78.9">510 Ohm</text>
<text x="237.1" y="82.4">510 Ohm</text>
<text x="197.4" y="86.4">8X2 HEADER</text>
<text x="214" y="86.2">PTC4</text>
<text x="233.7" y="85.9">R16</text>
<text x="233.7" y="89.3">R17</text>
<text x="237.1" y="85.9">510 Ohm</text>
<text x="237.1" y="89.3">510 Ohm</text>
<text x="31.1" y="94.3">J18</text>
<text x="55.3" y="94.3">J19</text>
<text x="213.8" y="91">PTF5</text>
<text x="25.4" y="99.7">R22</text>
<text x="42.7" y="98.5">U4</text>
<text x="61.6" y="99.7">R23</text>
<text x="78.9" y="101.9">J21</text>
<text x="214" y="96.6">PTD2</text>
<text x="221.4" y="96.6">ACMPO</text>
<text x="25.4" y="102.4">10K</text>
<text x="58.2" y="103.1">R5</text>
<text x="58.2" y="105.9">1K</text>
<text x="61.6" y="106.9">C15</text>
<text x="61.6" y="102.4">10K</text>
<text x="31.4" y="112.2">C14</text>
<text x="58.2" y="111.8">R6</text>
<text x="61.6" y="108.7">0.1uF</text>
<text x="78.9" y="112.4">4X2 HEADER</text>
<text x="133" y="113.9">R18</text>
<text x="138.3" y="113.9">R19</text>
<text x="198.2" y="108.9">J1</text>
<text x="30.4" y="115.7">0.1uF</text>
<text x="58.2" y="114.6">1K</text>
<text x="61.8" y="117.2">0.1uF</text>
<text x="62" y="115.3">C16</text>
<text x="133" y="115.5">10K</text>
<text x="138.3" y="115.5">10K</text>
<text x="144.6" y="119.3">J20</text>
<text x="25.4" y="124">R24</text>
<text x="58.2" y="120.5">R7</text>
<text x="58.2" y="123.3">1K</text>
<text x="60.8" y="126">0.1uF</text>
<text x="61.1" y="124.1">C17</text>
<text x="25.4" y="126.7">10K</text>
<text x="42.7" y="129.6">MMA7260Q</text>
<text x="141.1" y="127.9">2X2 HEADER</text>
<text x="31.4" y="135.6">J20</text>
<text x="57.3" y="161.7">U7</text>
<text x="81.4" y="159.1">C10</text>
<text x="116.1" y="157.6">B1</text>
<text x="116.1" y="159.3">SFM-1440</text>
<text x="38.4" y="162.6">J8</text>
<text x="81.4" y="162.6">0.1 uF</text>
<text x="100.6" y="166">J5</text>
<text x="198.2" y="164.3">DEMOJM 30X2 HEADER</text>
<text x="31.9" y="173.1">CAN_S</text>
<text x="83.8" y="168.7">R34</text>
<text x="83.8" y="170.3">120</text>
<text x="119.5" y="172.1">J19</text>
<text x="26.2" y="179.4">R33</text>
<text x="31.9" y="176.6">J6</text>
<text x="57.3" y="177.3">TJA1050T</text>
<text x="97.1" y="174.7">CAN PORT</text>
<text x="26.2" y="182.1">4.7K</text>
<text x="84.2" y="180.8">J7</text>
<text x="84.2" y="182.5">CTE</text>
</g>
<g font-size="1.6" fill="#800000">
<text x="20.2" y="65.5">PTC3/TxD2</text>
<text x="54.8" y="63.8">PTC3_O</text>
<text x="63.4" y="65.5">PTF6</text>
<text x="94.5" y="63.8">PTF6_O</text>
<text x="242.5" y="63.8">VDD</text>
<text x="116.1" y="66.5">PTG0/KBIP0</text>
<text x="116.1" y="71.6">PTG3/KBIP7</text>
<text x="116.1" y="68.2">PTG1/KBIP1</text>
<text x="116.1" y="69.9">PTG2/KBIP6</text>
<text x="182.3" y="70.8">PTE2/TPM1CH0</text>
<text x="23.6" y="74.3">PTD7</text>
<text x="54.8" y="72.5">PTD7_O</text>
<text x="181.9" y="77.7">PTC2</text>
<text x="182.3" y="72.5">PTE3/TPM1CH1</text>
<text x="182.3" y="74.3">PTF0/TPM1CH2</text>
<text x="182.3" y="75.9">PTF1/TPM1CH3</text>
<text x="46.5" y="83.7">VDD_3V</text>
<text x="86.2" y="83.7">VDD_3V</text>
<text x="181.9" y="79.4">PTC4</text>
<text x="181.9" y="81.2">PTF5/TPM2CH1</text>
<text x="181.9" y="82.9">PTD2/KBIP2/ACMPO</text>
<text x="21.9" y="95">PTC3_O</text>
<text x="46.1" y="95">PTD7_O 1</text>
<text x="19.1" y="98.5">VDD_3V</text>
<text x="67.6" y="98.5">VDD_3V</text>
<text x="91" y="103.7">PTB1/MOSI2/ADP1</text>
<text x="91" y="107.1">PTB3/SS2/ADP3</text>
<text x="91" y="105.4">PTB0/MISO2/ADP0</text>
<text x="26.2" y="109.7">VDD_3V</text>
<text x="91" y="108.9">PTD0/ADP8/ACMP+</text>
<text x="130.1" y="108">VDD</text>
<text x="171.4" y="108.9">MCU_PORT_VDD</text>
<text x="238" y="110.6">IRQ/TPMCLK</text>
<text x="238" y="112.4">RESET</text>
<text x="177.5" y="114">PTE0/TxD1</text>
<text x="177.5" y="115.8">PTE1/RxD1</text>
<text x="177.5" y="117.5">PTG0/KBIP0</text>
<text x="177.5" y="119.3">PTG1/KBIP1</text>
<text x="238" y="114">BKGD/MS</text>
<text x="238" y="115.8">VUSB33</text>
<text x="238" y="117.5">PTB0/MISO2/ADP0</text>
<text x="238" y="119.3">PTB1/MOSI2/ADP1</text>
<text x="154.1" y="121.8">PTC0/SCL</text>
<text x="154.1" y="123.6">PTC1/SDA</text>
<text x="177.5" y="121">PTE2/TPM1CH0</text>
<text x="177.5" y="122.8">PTE3/TPM1CH1</text>
<text x="177.5" y="124.5">PTE5/MOSI1</text>
<text x="238" y="121">PTB2/SPSCK2/ADP2</text>
<text x="238" y="122.8">PTB3/SS2/ADP3</text>
<text x="238" y="124.5">PTB4/KBIP4/ADP4</text>
<text x="177.5" y="126.2">PTE4/MISO1</text>
<text x="177.5" y="127.9">PTE6/SPSCK1</text>
<text x="177.5" y="129.6">PTE7/SS1</text>
<text x="177.5" y="131.4">PTF0/TPM1CH2</text>
<text x="238" y="126.2">PTB5/KBIP5/ADP5</text>
<text x="238" y="127.9">PTB6/ADP6</text>
<text x="238" y="129.6">PTB7/ADP7</text>
<text x="238" y="131.4">PTC0/SCL</text>
<text x="21.1" y="134">VDD_3V</text>
<text x="40.9" y="133.1">PTF6_O</text>
<text x="177.5" y="133.1">PTF1/TPM1CH3</text>
<text x="177.5" y="134.9">PTF2/TPM1CH4</text>
<text x="177.5" y="136.6">PTF3/TPM1CH5</text>
<text x="238" y="133.1">PTC1/SDA</text>
<text x="238" y="134.9">PTG2/KBIP6</text>
<text x="238" y="136.6">PTG3/KBIP7</text>
<text x="177.5" y="138.3">VREFH</text>
<text x="177.5" y="140">VREFL</text>
<text x="177.5" y="141.8">PTD0/ADP8/ACMP+</text>
<text x="177.5" y="143.5">PTD1/ADP9/ACMP-</text>
<text x="238" y="138.3">PTF4/TPM2CH0</text>
<text x="238" y="140">PTF5/TPM2CH1</text>
<text x="238" y="141.8">PTC5/RxD2</text>
<text x="238" y="143.5">PTC3/TxD2</text>
<text x="177.5" y="145.3">PTD2/KBIP2/ACMPO</text>
<text x="177.5" y="147">PTD3/KBIP3/ADP10</text>
<text x="177.5" y="148.7">PTD4/ADP11</text>
<text x="238" y="145.3">PTG4/XTAL</text>
<text x="238" y="147">PTG5/EXTAL</text>
<text x="238" y="148.7">PTA0</text>
<text x="177.5" y="150.5">PTD5</text>
<text x="177.5" y="152.1">PTD6</text>
<text x="177.5" y="153.9">PTD7</text>
<text x="177.5" y="155.6">PTC2</text>
<text x="238" y="150.5">PTA1</text>
<text x="238" y="152.1">PTA2</text>
<text x="238" y="153.9">PTA3</text>
<text x="238" y="155.6">PTA4</text>
<text x="76.5" y="158.2">VDD</text>
<text x="177.5" y="157.4">PTC4</text>
<text x="177.5" y="159.1">PTC6</text>
<text x="238" y="157.4">PTA5</text>
<text x="238" y="159.1">PTF6</text>
<text x="238" y="160.9">PTF7</text>
<text x="29.7" y="164.3">PTF7</text>
<text x="29.7" y="166">PTC6</text>
<text x="21.9" y="173.8">PTD6</text>
<text x="21.3" y="178.1">VDD</text>
<text x="117.9" y="182.5">PTF4/TPM2CH0</text>
</g>
</svg>
